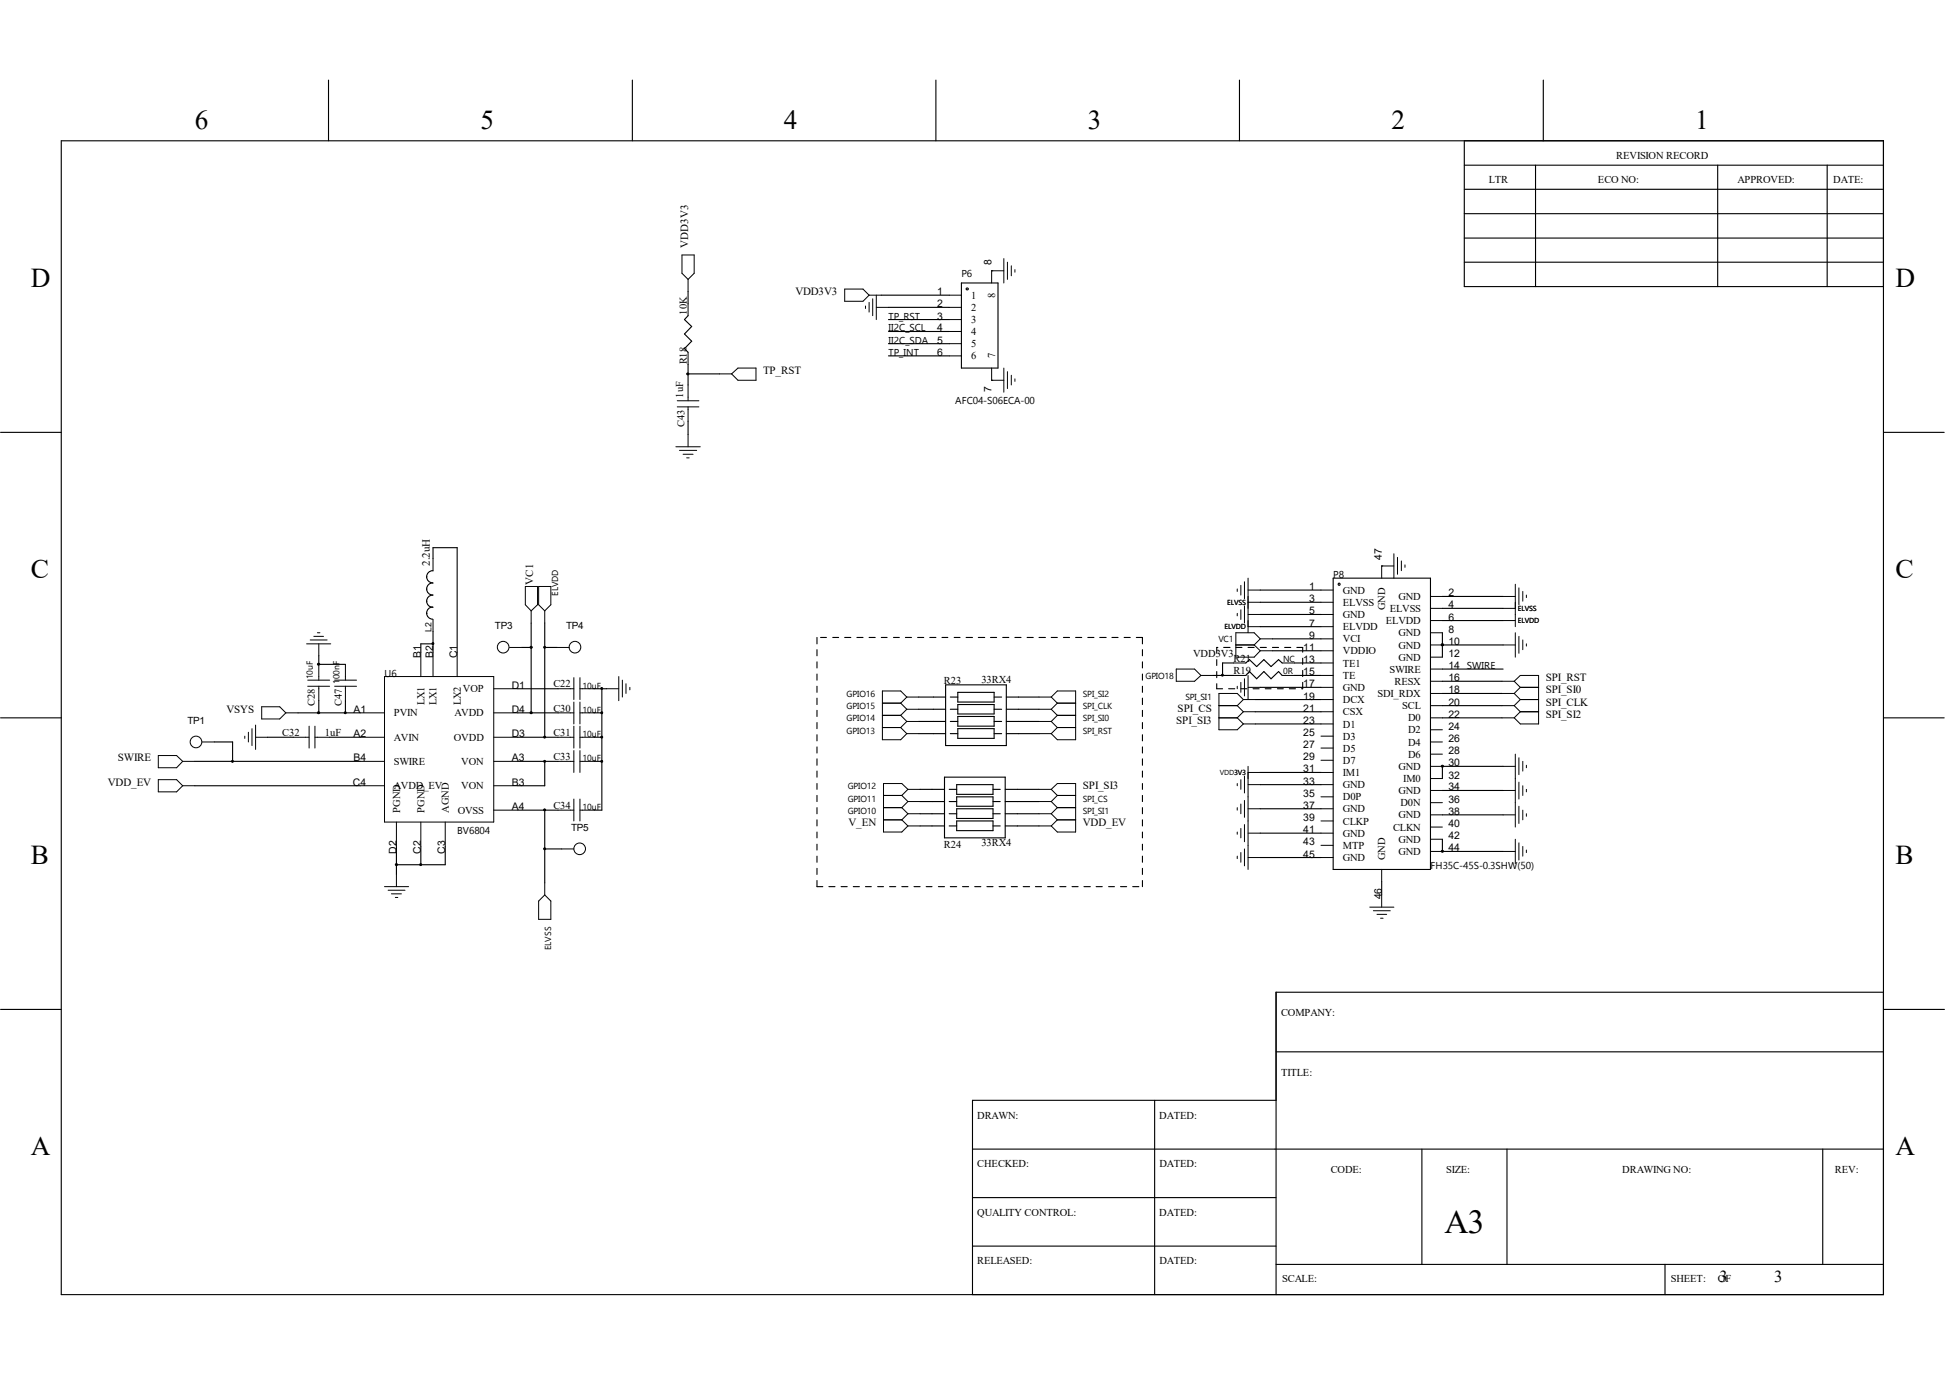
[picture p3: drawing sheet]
<svg xmlns="http://www.w3.org/2000/svg" width="297mm" height="210mm" viewBox="0 0 297 210" stroke-linecap="round" stroke-linejoin="round" font-family="sans-serif">
<g fill="none" stroke="#000" stroke-width=".17">
<path d="M50.2 12.2v9.3M96.6 12.2v9.3M142.9 12.2v9.3M189.3 12.2v9.3M235.7 12.2v9.3M9.4 21.5h278.2v176.2h-278.2zM223.6 25.2h64M223.6 28.9h64M223.6 36.4h64M223.6 21.5v22.3h64M223.6 32.6h64M234.5 25.2v18.6"/>
<path d="M262.3 25.2v18.6M279 25.2v18.6M105.1 48.2l-.6 .6 1.1 1.1-1.1 1.1 1.1 1.1-1.1 1.2 .6 .5M105.1 44.5v1.9M105.1 55.7v3.1M105.1 57.1h4.8M134.6 45.1h10.3M135.7 46.9h9.2M135.7 48.8h9.2M135.7 50.6h9.2M135.7 52.5h9.2M135.7 54.4h9.2"/>
<path d="M146.8 43.2h5.6v13h-5.6zM147.6 44h.2v.2h-.2zM151.4 58.1h.1M151.4 41.4h.1M223.6 40h64M.1 66h9.3M105.1 64.3v2.1M287.6 66h9.3M65.2 93.7v-.1a.93 .93 0 0 0 .9 1M65.2 91.8a.82 .82 0 0 0 .9 1M65.2 90a.82 .82 0 0 0 .9 .9M65.2 88.1a.82 .82 0 0 0 .9 .9"/>
<path d="M66.1 85.3v-1.6h3.7v15.9M66.1 96.5v3.1M66.1 98.3h-1.8v1.3M66.1 92.8a.84 .84 0 0 0-.9 .8M66.1 90.9a.93 .93 0 0 0-.9 .9M66.1 89.1a.84 .84 0 0 0-.9 .9M66.1 87.2a.84 .84 0 0 0-.9 .9M79.7 98.9h1.4M81.1 95.2v13.7M83.2 98.9h1.8M83.2 95.2v17.4M124.8 97.4v.9"/>
<path d="M124.8 99.2v1M125.3 97.4h.9M127.2 97.4h.9M129 97.4h.9M130.9 97.4h.9M132.7 97.4h.9M134.6 97.4h.9M136.4 97.4h.9M138.3 97.4h.9M140.1 97.4h1M142 97.4h.9M143.8 97.4h.9"/>
<path d="M145.7 97.4h.9M147.5 97.4h1M149.4 97.4h1M151.3 97.4h.9M153.1 97.4h1M155 97.4h.9M156.8 97.4h1M158.7 97.4h.9M160.5 97.4h1M162.4 97.4h.9M164.3 97.4h.9M166.1 97.4h.9"/>
<path d="M167.9 97.4h1M169.8 97.4h.9M171.7 97.4h.9M173.5 97.4h1v.9M174.5 99.2v1M186 98.9h-.2v.9M186.9 98.9h.9M188.7 98.9h1M190.6 98.9h.9M192.4 98.9h1M192.4 90.1h9.3M192.4 92h9.3"/>
<path d="M192.4 93.9h9.3M192.4 95.7h9.3M194.3 98.9h.9M194.3 99.4h7.4M194.3 97.6h7.4M196.2 98.9h.9M198 98.9h.9v.7M203.6 88.3h14.8v44.5h-14.8zM211 86.4h.1M220.3 98.5h.1M220.3 96.6v3.8M220.3 98.5h9.2"/>
<path d="M220.3 91.1h9.2M220.3 92.9h9.2M220.3 94.8h9.2M.1 109.6h9.3M29.8 116.3h25.2M32.7 113.3h2.8v3M40.9 112.6h3.9M45.5 108.9h9.5M48.7 101.5h.1M48.7 100.2v1.3M48.7 107v1.9M48.7 101.5h4"/>
<path d="M50.3 112.6h4.7M52.7 107v1.9M79.1 105.2h6.1M79.1 108.9h6.1M79.1 112.6h6.1M79.1 116.3h6.1M83.2 116.3v3.7h-4.1M90.8 105.2h1.8M90.8 108.9h1.1M90.8 112.6h1.1M90.8 116.3h1.1M91.9 105.2v18.5h-1.1"/>
<path d="M124.8 101.1v.9M124.8 103v.9M124.8 104.8v.9M124.8 106.6v1M124.8 108.5v.9M124.8 110.4v.9M124.8 112.2v1M124.8 114.1v.9M124.8 115.9v1M124.8 117.8v.9M124.8 119.7v.9M140.3 106.5h4.1"/>
<path d="M140.3 108.3h4.1M140.3 110.2h4.1M140.3 112.1h4.1M144.2 118.7h9.3v9.3h-9.3zM144.4 104.6h9.3v9.3h-9.3zM145.1 106.5h1.2M145.1 108.3h1.2M145.1 110.2h1.2M145.1 112.1h1.2M146.1 119.8h5.5v1.5h-5.5zM146.3 105.7h5.5v1.5h-5.5zM146.3 107.6h5.5v1.5h-5.5z"/>
<path d="M146.3 109.4h5.5v1.5h-5.5zM146.3 111.3h5.5v1.5h-5.5zM151.8 106.5h1.2M151.8 108.3h1.2M151.8 110.2h1.2M151.8 112.1h1.2M153.7 106.5h5M153.7 108.3h5M153.7 110.2h5M153.7 112.1h5M174.5 101.1v.9M174.5 103v.9"/>
<path d="M174.5 104.8v.9M174.5 106.6v1M174.5 108.5v.9M174.5 110.4v.9M174.5 112.2v1M174.5 114.1v.9M174.5 115.9v1M174.5 117.8v.9M174.5 119.7v.9M185.2 103.2h3.2M185.8 100.8v.8M185.8 102.6v.9"/>
<path d="M185.8 104.4v.8h.9M187.6 105.2h1M188.4 101.3h-1.7v1.9M189.5 105.2h.9M190.2 103.2l.6-.6 1.1 1.1 1.1-1.1 1.1 1.1 1.1-1.1 .6 .6M190.2 101.3l.6-.5 1.1 1 1.1-1 1.1 1 1.1-1 .6 .5M191.3 105.2h1M191.7 106.8h10M191.7 108.7h10M191.7 110.6h10M192.4 119.8h9.3M192.4 105h9.3"/>
<path d="M192.4 118h9.3M193.2 105.2h.9M195.1 105.2h.9M196.9 105.2h.9M197.7 103.2h4M197.7 101.3h4M198.9 100.5v1M198.9 102.4v.9M198.9 104.2v1h-.1M220.3 117.1h.1M220.3 109.6h9.1M220.3 117.1v1.8"/>
<path d="M220.3 102.2h9.2M220.3 104.1h9.1M220.3 105.9h9.1M220.3 107.8h9.1M220.3 117.1h9.2M287.6 109.6h9.3M29.8 120h25.2M60.5 129.3v4.3M64.3 129.3v2.8M68 129.3v2.8h-7.5M79.1 123.7h6.1M83.2 123.7v11.1"/>
<path d="M83.2 129.7h2.6M124.8 121.5v.9M124.8 123.4v.9M124.8 125.2v1M124.8 127.1v.9M124.8 128.9v.9M124.8 130.8v.9M124.8 132.6v1M124.8 134.5v.9h.8M126.6 135.4h.9M128.4 135.4h1M130.3 135.4h.9"/>
<path d="M132.2 135.4h.9M134 135.4h.9M135.8 135.4h1M137.7 135.4h.9M139.6 135.4h.9M140.5 120.6h3.7M140.5 122.4h3.7M140.5 124.3h3.7M140.5 126.2h3.7M141.4 135.4h.9M143.3 135.4h.9M144.9 120.6h1.2"/>
<path d="M144.9 122.4h1.2M144.9 124.3h1.2M144.9 126.2h1.2M145.1 135.4h1M146.1 121.7h5.5v1.4h-5.5zM146.1 123.5h5.5v1.5h-5.5zM146.1 125.4h5.5v1.5h-5.5zM147 135.4h.9M148.8 135.4h1M150.7 135.4h.9M151.6 120.6h1.1M151.6 122.4h1.1"/>
<path d="M151.6 124.3h1.1M151.6 126.2h1.1M152.6 135.4h.9M153.5 120.6h5.2M153.5 122.4h5.2M153.5 124.3h5.2M153.5 126.2h5.2M154.4 135.4h1M156.3 135.4h.9M158.1 135.4h.9M160 135.4h.9M161.8 135.4h1"/>
<path d="M163.7 135.4h.9M165.5 135.4h1M167.4 135.4h.9M169.3 135.4h.9M171.1 135.4h.9M173 135.4h.9M174.5 121.5v.9M174.5 123.4v.9M174.5 125.2v1M174.5 127.1v.9M174.5 128.9v.9M174.5 130.8v.9"/>
<path d="M174.5 132.6v1M174.5 134.5v.9M192.4 123.5h9.3M192.4 127.3h9.3M192.4 131h9.3M211 134.7v2M220.3 130h.1M220.3 128.2v1.8M220.3 120.7h9.2M220.3 124.5h9.2M220.3 130h9.2M.1 154.2h9.3"/>
<path d="M287.6 151.6h-92.7v46.1M287.7 154.2h9.2M148.5 175.5h139.1M176.3 168.1v29.6M194.9 160.7h92.7M194.9 168.1h-46.4v29.6M217.1 175.5v17.6M230.1 175.5v17.6M278.3 175.5v17.6M148.5 182.9h46.4M148.5 190.3h46.4M194.9 193.1h92.7"/>
<path d="M254.3 193.1v4.6"/>
<circle cx="204.5" cy="89.2" r=".16"/>
</g>
<g fill="none" stroke="#000" stroke-width=".15">
<path d="M104.1 38.9h1.9v2.8l-.9 1-1-1zM153.3 39.5v3.7M105.1 42.7v1.8M105.1 46.4v1.8M105.1 53.8v1.9M105.1 58.8v2.4M109.9 57.1h1.8M111.7 57.1l1-.9h2.7v1.9h-2.7zM129 44.2h2.8l.9 .9-.9 .9h-2.8zM132.2 46.7v.4M132.7 45.1h1.9M132.7 46.2v1.5"/>
<path d="M133.3 45.6v2.6M133.8 46.9h1.9M133.8 45.1v3.7M144.9 45.1h1.9M144.9 46.9h1.9M144.9 48.8h1.9M144.9 50.6h1.9M144.9 52.5h1.9M144.9 54.4h1.9M151.4 56.2v1.9h1.9M153.3 41.4h-1.9v1.8M153.3 56.2v3.7"/>
<path d="M153.8 40v2.7M153.8 56.8v2.6M154.4 40.6v1.5M154.4 57.3v1.5M155 41.2v.4M155 57.9v.4M103.2 68.2h3.7M103.4 61.2h3.3M103.4 62.1h3.3M103.8 68.8h2.6M104.3 69.4h1.5M104.9 69.9h.3"/>
<path d="M105.1 62.1v2.2M105.1 66.4v1.8M46.8 98.3h3.7M47.4 97.7h2.6M47.9 97.2h1.5M48.5 96.6h.4M48.7 98.3v1.9M64.3 99.6v3.7M66.1 85.3v1.9M66.1 94.6v1.9M66.1 99.6v3.7M69.8 99.6v3.7"/>
<path d="M77.8 98.9h1.9M80.2 89.6h1.9v2.8l-1 .9-.9-.9zM81.1 93.3v1.9M82.3 89.6h1.8v2.8l-.9 .9-.9-.9zM83.2 93.3v1.9M85 98.9h1.9M188.7 98.5h2.8M188.9 90v.3M188.9 93.7v.4M189.5 89.4v1.5M189.5 93.1v1.5M190 88.9v2.5"/>
<path d="M190 92.5v2.7M190.6 90.1h1.8M190.6 92h1.8M190.6 93.9h1.8M190.6 95.7h1.8M190.6 88.3v8.3M191.5 98.5l.9 .9M192.4 97.6h1.9M192.4 99.4h1.9M192.4 97.6l-.9-1h-2.8v3.8h2.8l.9-1M192.4 97.6l-.9 .9M201.7 90.1h1.9"/>
<path d="M201.7 92h1.9M201.7 93.9h1.9M201.7 95.7h1.9M201.7 97.6h1.9M201.7 99.4h1.9M212.9 86.4h-1.9v1.9M212.9 84.6v3.7M213.4 85.1v2.6M214 85.7v1.5M214.5 86.3v.4M218.4 98.5h1.9M218.4 96.6h1.9"/>
<path d="M218.4 94.8h1.9M218.4 92.9h1.9M218.4 91.1h1.9M229.5 98.5h1.9M229.5 94.8h1.9M229.5 92.9h1.9M229.5 91.1h1.9M231.4 89.2v6.5M231.4 96.6v3.8M231.9 89.8v2.6M231.9 97.2v2.6M232.5 90.3v1.5"/>
<path d="M232.5 97.7v1.5M233.1 90.9v.4M233.1 98.3v.4M24.2 115.4h2.8l.9 .9-.9 1h-2.8zM24.2 119.1h2.8l.9 .9-.9 .9h-2.8zM27.9 116.3h1.9M30.9 113.3h1.8M37.4 112.4v.4M37.9 111.8v1.5M38.5 111.3v2.6M39 112.6h1.9M39 110.7v3.8"/>
<path d="M40 107.9h2.7l.9 1-.9 .9h-2.7zM43.6 108.9h1.9M44.8 112.6h2.4M47 103.9h3.3M47 104.8h3.3M47.2 110.9v3.4M48.1 112.6h2.2M48.1 110.9v3.4M48.7 101.5v2.4M48.7 104.8v2.2M51.1 103.9h3.3M51.1 104.8h3.3"/>
<path d="M52.7 101.5v2.4M52.7 104.8v2.2M55 108.9h3.7M55 112.6h3.7M55 116.3h3.7M58.7 103.3h16.7v22.3h-16.7zM75.4 108.9h3.7M75.4 112.6h3.7M75.4 116.3h3.7M75.4 105.2h3.7M85.2 108.9h2.4M85.2 112.6h2.4"/>
<path d="M85.2 116.3h2.4M85.2 105.2h2.4M87.6 103.5v3.3M87.6 107.2v3.4M87.6 110.9v3.4M87.6 114.6v3.4M88.6 108.9h2.2M88.6 112.6h2.2M88.6 116.3h2.2M88.6 105.2h2.2M88.6 103.5v3.3M88.6 107.2v3.4"/>
<path d="M88.6 110.9v3.4M88.6 114.6v3.4M92.6 105.2h1.9M94.5 103.3v3.7M95 103.9v2.6M95.6 104.4v1.5M96.2 105v.4M134.7 107.4h2.8M134.7 109.3h2.8M134.7 111.1h2.8M137.5 107.4l1 .9M137.5 109.3l1 .9"/>
<path d="M137.5 111.1l1 1M138.5 106.5h1.8M138.5 106.5l-1 .9M138.5 106.5l-1-1h-2.8v7.5h2.8l1-.9M138.5 108.3h1.8M138.5 108.3l-1 1M138.5 110.2h1.8M138.5 110.2l-1 .9M138.5 112.1h1.8M158.7 106.5h1.8M158.7 108.3h1.8M158.7 110.2h1.8"/>
<path d="M158.7 112.1h1.8M160.5 106.5l1-1h2.8v7.5h-2.8l-1-.9M160.5 106.5l1 .9M160.5 108.3l1 1M160.5 110.2l1 .9M161.5 107.4h2.8M161.5 109.3h2.8M161.5 111.1h2.8M161.5 107.4l-1 .9M161.5 109.3l-1 .9M161.5 111.1l-1 1M179.6 102.2h2.8l1 1-1 .9h-2.8z"/>
<path d="M183.4 103.2h1.8M186.1 109.6h2.8M186.1 107.8h2.8M188.4 101.3h1.8M188.4 103.2h1.8M188.9 104.8v.4M188.9 119.7v.3M188.9 107.8l1 .9M188.9 109.6l1 1M189.5 104.2v1.5M189.5 119.1v1.5M189.9 106.8h1.8"/>
<path d="M189.9 108.7h1.8M189.9 106.8l-1-.9h-2.8v5.6h2.8l1-.9M189.9 110.6h1.8M189.9 106.8l-1 1M189.9 108.7l-1 .9M190 103.7v2.6M190 118.5v2.6M190.6 105h1.8M190.6 118h1.8M190.6 119.8h1.8M190.6 103.2v3.6M190.6 117.1v15.7"/>
<path d="M195.8 101.3h1.9M195.8 103.2h1.9M201.7 101.3h1.9M201.7 103.2h1.9M201.7 105h1.9M201.7 106.8h1.9M201.7 108.7h1.9M201.7 110.6h1.9M201.7 112.4h1.9M201.7 114.3h1.9M201.7 116.1h1.9M201.7 118h1.9"/>
<path d="M201.7 119.8h1.9M218.4 118.9h1.9M218.4 117.1h1.9M218.4 115.2h1.9M218.4 113.3h1.9M218.4 111.5h1.9M218.4 109.6h1.9M218.4 107.8h1.9M218.4 105.9h1.9M218.4 104.1h1.9M218.4 102.2h1.9M218.4 100.4h1.9"/>
<path d="M229.4 109.6h1.8M229.4 107.8h1.8M229.4 105.9h1.8M229.4 104.1h1.8M229.5 117.1h1.9M231.2 104.1l1-.9h2.7v7.4h-2.7l-1-1M231.2 104.1l1 .9M231.2 105.9l1 .9M231.2 107.8l1 .9M231.4 115.2v11.1M231.9 115.7v2.6M231.9 119.5v2.5"/>
<path d="M232.2 105h2.7M232.2 106.8h2.7M232.2 108.7h2.7M232.2 105l-1 .9M232.2 106.8l-1 1M232.2 108.7l-1 .9M232.5 116.3v1.5M233.1 116.9v.4M27.9 120h1.9M55 120h3.7M58.7 135.4h3.7M59.3 136h2.5"/>
<path d="M59.8 136.5h1.5M60.4 137.1h.3M60.5 125.6v3.7M60.5 133.6v1.8M64.3 125.6v3.7M68 125.6v3.7M75.4 123.7h3.7M75.4 120h3.7M82.3 137.6l.9-.9 .9 .9v2.8h-1.8zM83.2 134.8v1.9M85.2 123.7h2.4M85.8 129.7h1.8"/>
<path d="M87.6 122v3.4M88.6 123.7h2.2M88.6 122v3.4M134.9 121.5h2.8M134.9 123.4h2.8M134.9 125.2h2.8M137.7 121.5l.9 .9M137.7 123.4l.9 .9M137.7 125.2l.9 1M138.6 120.6h1.9M138.6 120.6l-.9 .9M138.6 120.6l-.9-.9h-2.8v7.4h2.8l.9-.9"/>
<path d="M138.6 122.4h1.9M138.6 122.4l-.9 1M138.6 124.3h1.9M138.6 124.3l-.9 .9M138.6 126.2h1.9M158.7 120.6h1.8M158.7 122.4h1.8M158.7 124.3h1.8M158.7 126.2h1.8M160.5 120.6l1-.9h2.8v7.4h-2.8l-1-.9M160.5 120.6l1 .9M160.5 122.4l1 1"/>
<path d="M160.5 124.3l1 .9M161.5 121.5h2.8M161.5 123.4h2.8M161.5 125.2h2.8M161.5 121.5l-1 .9M161.5 123.4l-1 .9M161.5 125.2l-1 1M188.9 123.4v.3M188.9 127.1v.3M188.9 130.8v.3M189.5 122.8v1.5M189.5 126.5v1.5"/>
<path d="M189.5 130.2v1.5M190 122.3v2.5M190 125.9v2.7M190 129.7v2.5M190.6 123.5h1.8M190.6 127.3h1.8M190.6 131h1.8M201.7 121.7h1.9M201.7 123.5h1.9M201.7 125.4h1.9M201.7 127.3h1.9M201.7 129.1h1.9"/>
<path d="M201.7 131h1.9M209.2 138.6h3.7M209.7 139.1h2.6M210.3 139.7h1.5M211 132.8v1.9M211 136.7v1.9M218.4 130h1.9M218.4 128.2h1.9M218.4 126.3h1.9M218.4 124.5h1.9M218.4 122.6h1.9M218.4 120.7h1.9"/>
<path d="M229.5 130h1.9M229.5 124.5h1.9M229.5 120.7h1.9M231.4 128.2v3.7M231.9 123.1v2.7M231.9 128.7v2.7M232.5 120v1.5M232.5 123.7v1.5M232.5 129.3v1.5M233.1 120.6v.3M233.1 124.3v.4M233.1 129.8v.4"/>
<path d="M210.8 140.3h.4"/>
<circle cx="76.8" cy="98.8" r=".89"/>
<circle cx="87.8" cy="98.8" r=".89"/>
<circle cx="29.9" cy="113.3" r=".89"/>
<circle cx="88.5" cy="129.6" r=".89"/>
</g>
<g fill="#000" stroke="#000" stroke-width=".15">
<path d="M104.9 57h.2v.2h-.2z" fill-rule="evenodd"/>
<path d="M81 98.8h.2v.2h-.2z" fill-rule="evenodd"/>
<path d="M220.1 98.4h.3v.2h-.3z" fill-rule="evenodd"/>
<path d="M220.1 98.4h.3v.2h-.3z" fill-rule="evenodd"/>
<path d="M48.5 108.8h.3v.2h-.3z" fill-rule="evenodd"/>
<path d="M48.5 101.3h.3v.3h-.3z" fill-rule="evenodd"/>
<path d="M81 108.8h.2v.2h-.2z" fill-rule="evenodd"/>
<path d="M220.1 116.9h.3v.2h-.3z" fill-rule="evenodd"/>
<path d="M60.4 132h.3v.2h-.3z" fill-rule="evenodd"/>
<path d="M220.1 129.9h.3v.2h-.3z" fill-rule="evenodd"/>
<circle cx="66.1" cy="98.3" r=".15"/>
<circle cx="83.2" cy="98.9" r=".15"/>
<circle cx="35.5" cy="116.3" r=".15"/>
<circle cx="52.7" cy="108.9" r=".15"/>
<circle cx="83.2" cy="116.3" r=".15"/>
<circle cx="83.2" cy="112.6" r=".15"/>
<circle cx="91.9" cy="112.6" r=".15"/>
<circle cx="91.9" cy="108.9" r=".15"/>
<circle cx="91.9" cy="116.3" r=".15"/>
<circle cx="91.9" cy="105.2" r=".15"/>
<circle cx="186.7" cy="103.1" r=".15"/>
<circle cx="64.2" cy="132.1" r=".15"/>
<circle cx="83.2" cy="129.6" r=".15"/>
<circle cx="83.2" cy="123.7" r=".15"/>
</g>
<text font-size="5.1" x="220.6" y="188.3">A3</text>
<g font-size="4.2">
<text x="29.8" y="19.6">6</text>
<text x="73.4" y="19.6">5</text>
<text x="119.7" y="19.6">4</text>
<text x="166.1" y="19.6">3</text>
<text x="212.5" y="19.6">2</text>
<text x="258.9" y="19.6">1</text>
<text x="4.7" y="43.8">D</text>
<text x="289.5" y="43.8">D</text>
<text x="4.7" y="88.3">C</text>
<text x="289.5" y="88.3">C</text>
<text x="4.7" y="131.9">B</text>
<text x="289.5" y="131.9">B</text>
<text x="4.7" y="176.4">A</text>
<text x="289.5" y="176.4">A</text>
</g>
<g font-size="2.6">
<text x="262.6" y="195.8">3</text>
<text x="270.9" y="195.8">3</text>
</g>
<g font-size="1.7">
<text x="105.1" y="37.8" transform="rotate(-90 105.1 37.8)">VDD3V3</text>
<text x="121.5" y="45.1">VDD3V3</text>
<text x="116.5" y="57.1">TP_RST</text>
<text x="65.6" y="86.4" transform="rotate(-90 65.6 86.4)">2.2uH</text>
<text x="81.4" y="89.3" transform="rotate(-90 81.4 89.3)">VC1</text>
<text x="236.1" y="104.1">SPI_RST</text>
<text x="236.1" y="105.9">SPI_SI0</text>
<text x="236.1" y="107.8">SPI_CLK</text>
<text x="34.6" y="108.9">VSYS</text>
<text x="179.6" y="110.6">SPI_SI3</text>
<text x="179.8" y="108.7">SPI_CS</text>
<text x="236.1" y="109.6">SPI_SI2</text>
<text x="18" y="116.3">SWIRE</text>
<text x="16.5" y="120">VDD_EV</text>
<text x="165.4" y="120.6">SPI_SI3</text>
<text x="129.6" y="126.2">V_EN</text>
<text x="165.4" y="126.2">VDD_EV</text>
</g>
<g font-size="1.6">
<text x="227.3" y="28">LTR</text>
<text x="244" y="28">ECO NO:</text>
<text x="246.8" y="24.3">REVISION RECORD</text>
<text x="265.3" y="28">APPROVED:</text>
<text x="280" y="28">DATE:</text>
<text x="151.4" y="40.4" transform="rotate(-90 151.4 40.4)">8</text>
<text x="143.1" y="45.1">1</text>
<text x="143.1" y="46.9">2</text>
<text x="148.3" y="45.6">1</text>
<text x="148.3" y="47.5">2</text>
<text x="152" y="45.5" transform="rotate(-90 152 45.5)">8</text>
<text x="104.9" y="48" transform="rotate(-90 104.9 48)">10K</text>
<text x="143.1" y="48.8">3</text>
<text x="143.1" y="50.6">4</text>
<text x="143.1" y="52.5">5</text>
<text x="148.3" y="49.4">3</text>
<text x="148.3" y="51.2">4</text>
<text x="148.3" y="53">5</text>
<text x="104.9" y="55.7" transform="rotate(-90 104.9 55.7)">R18</text>
<text x="143.1" y="54.4">6</text>
<text x="148.3" y="54.9">6</text>
<text x="151.4" y="59.9" transform="rotate(-90 151.4 59.9)">7</text>
<text x="152" y="54.7" transform="rotate(-90 152 54.7)">7</text>
<text x="104.3" y="60.7" transform="rotate(-90 104.3 60.7)">1uF</text>
<text x="104.5" y="65.2" transform="rotate(-90 104.5 65.2)">C43</text>
<text x="211" y="85.5" transform="rotate(-90 211 85.5)">47</text>
<text x="199.9" y="90.1">1</text>
<text x="199.9" y="92">3</text>
<text x="199.9" y="93.9">5</text>
<text x="199.9" y="95.7">7</text>
<text x="205.1" y="90.7">GND</text>
<text x="205.1" y="92.5">ELVSS</text>
<text x="205.1" y="94.4">GND</text>
<text x="211.5" y="93.2" transform="rotate(-90 211.5 93.2)">GND</text>
<text x="211.6" y="95.3">ELVDD</text>
<text x="212.2" y="93.5">ELVSS</text>
<text x="213.6" y="91.7">GND</text>
<text x="221.2" y="94.8">6</text>
<text x="221.2" y="92.9">4</text>
<text x="221.2" y="91.1">2</text>
<text x="64.3" y="100.5" transform="rotate(-90 64.3 100.5)">B1</text>
<text x="66.1" y="100.5" transform="rotate(-90 66.1 100.5)">B2</text>
<text x="69.8" y="100.5" transform="rotate(-90 69.8 100.5)">C1</text>
<text x="182.2" y="100.4">VDD3V3</text>
<text x="188.4" y="101.1">R21</text>
<text x="199" y="99.4">11</text>
<text x="199" y="101.3">13</text>
<text x="199.9" y="97.6">9</text>
<text x="205.1" y="96.3">ELVDD</text>
<text x="205.1" y="98.1">VCI</text>
<text x="205.1" y="99.9">VDDIO</text>
<text x="205.1" y="101.8">TE1</text>
<text x="213.6" y="100.9">GND</text>
<text x="213.6" y="99.1">GND</text>
<text x="213.6" y="97.2">GND</text>
<text x="221.2" y="100.4">12</text>
<text x="221.2" y="98.5">10</text>
<text x="221.2" y="96.6">8</text>
<text x="48.1" y="107.9" transform="rotate(-90 48.1 107.9)">C28</text>
<text x="52.2" y="107.9" transform="rotate(-90 52.2 107.9)">C47</text>
<text x="64.8" y="107.7" transform="rotate(-90 64.8 107.7)">LX1</text>
<text x="66.7" y="107.7" transform="rotate(-90 66.7 107.7)">LX1</text>
<text x="70.4" y="107.7" transform="rotate(-90 70.4 107.7)">LX2</text>
<text x="70.7" y="105.7">VOP</text>
<text x="78.1" y="105.2">D1</text>
<text x="84.5" y="105">C22</text>
<text x="144.1" y="104.4">R23</text>
<text x="149.9" y="104.3">33RX4</text>
<text x="188.4" y="103">R19</text>
<text x="199" y="103.2">15</text>
<text x="199" y="105">17</text>
<text x="199" y="106.8">19</text>
<text x="205.1" y="103.7">TE</text>
<text x="205.1" y="105.5">GND</text>
<text x="205.1" y="107.4">DCX</text>
<text x="210.4" y="106.5">SDI_RDX</text>
<text x="212.2" y="102.7">SWIRE</text>
<text x="212.9" y="104.6">RESX</text>
<text x="221.2" y="107.8">20</text>
<text x="221.2" y="105.9">18</text>
<text x="221.2" y="104.1">16</text>
<text x="221.2" y="102.2">14 SWIRE</text>
<text x="43.1" y="112.4">C32</text>
<text x="49.6" y="112.4">1uF</text>
<text x="54" y="108.9">A1</text>
<text x="54" y="112.6">A2</text>
<text x="60.2" y="109.4">PVIN</text>
<text x="60.2" y="113.2">AVIN</text>
<text x="69.3" y="113.2">OVDD</text>
<text x="69.4" y="109.4">AVDD</text>
<text x="78.1" y="112.6">D3</text>
<text x="78.1" y="108.9">D4</text>
<text x="84.5" y="108.7">C30</text>
<text x="84.5" y="112.4">C31</text>
<text x="199" y="108.7">21</text>
<text x="199" y="110.6">23</text>
<text x="199" y="112.4">25</text>
<text x="205.1" y="109.3">CSX</text>
<text x="205.1" y="111.1">D1</text>
<text x="205.1" y="113">D3</text>
<text x="214.1" y="108.3">SCL</text>
<text x="215" y="113.9">D4</text>
<text x="215" y="112">D2</text>
<text x="215" y="110.2">D0</text>
<text x="221.2" y="113.3">26</text>
<text x="221.2" y="111.5">24</text>
<text x="221.2" y="109.6">22</text>
<text x="54" y="116.3">B4</text>
<text x="60.2" y="116.8">SWIRE</text>
<text x="70.4" y="116.8">VON</text>
<text x="78.1" y="116.3">A3</text>
<text x="84.5" y="116.1">C33</text>
<text x="199" y="114.3">27</text>
<text x="199" y="116.1">29</text>
<text x="199" y="118">31</text>
<text x="199" y="119.8">33</text>
<text x="205.1" y="114.8">D5</text>
<text x="205.1" y="116.7">D7</text>
<text x="205.1" y="118.5">IM1</text>
<text x="213.6" y="117.6">GND</text>
<text x="214.3" y="119.5">IM0</text>
<text x="215" y="115.7">D6</text>
<text x="221.2" y="118.9">32</text>
<text x="221.2" y="117.1">30</text>
<text x="221.2" y="115.2">28</text>
<text x="53.9" y="120">C4</text>
<text x="60.2" y="120.6">AVDD_EV</text>
<text x="61.1" y="124.1" transform="rotate(-90 61.1 124.1)">PGND</text>
<text x="64.8" y="124.1" transform="rotate(-90 64.8 124.1)">PGND</text>
<text x="68.5" y="124.1" transform="rotate(-90 68.5 124.1)">AGND</text>
<text x="69.9" y="124.3">OVSS</text>
<text x="70.4" y="120.6">VON</text>
<text x="78.1" y="123.7">A4</text>
<text x="78.1" y="120">B3</text>
<text x="84.5" y="123.5">C34</text>
<text x="199" y="121.7">35</text>
<text x="199" y="123.5">37</text>
<text x="199" y="125.4">39</text>
<text x="205.1" y="120.4">GND</text>
<text x="205.1" y="122.3">D0P</text>
<text x="205.1" y="124.1">GND</text>
<text x="205.1" y="125.9">CLKP</text>
<text x="213.6" y="125">GND</text>
<text x="213.6" y="121.3">GND</text>
<text x="213.9" y="123.1">D0N</text>
<text x="221.2" y="124.5">38</text>
<text x="221.2" y="122.6">36</text>
<text x="221.2" y="120.7">34</text>
<text x="60.5" y="130.4" transform="rotate(-90 60.5 130.4)">D2</text>
<text x="64.3" y="130.4" transform="rotate(-90 64.3 130.4)">C2</text>
<text x="68" y="130.4" transform="rotate(-90 68 130.4)">C3</text>
<text x="144.1" y="129.5">R24</text>
<text x="149.9" y="129.3">33RX4</text>
<text x="199" y="127.3">41</text>
<text x="199" y="129.1">43</text>
<text x="199" y="131">45</text>
<text x="205.1" y="127.8">GND</text>
<text x="205.1" y="129.7">MTP</text>
<text x="205.1" y="131.5">GND</text>
<text x="211.5" y="131.4" transform="rotate(-90 211.5 131.4)">GND</text>
<text x="212.7" y="126.9">CLKN</text>
<text x="213.6" y="130.6">GND</text>
<text x="213.6" y="128.7">GND</text>
<text x="221.2" y="130">44</text>
<text x="221.2" y="128.2">42</text>
<text x="221.2" y="126.3">40</text>
<text x="211" y="137.4" transform="rotate(-90 211 137.4)">46</text>
<text x="195.6" y="155.1">COMPANY:</text>
<text x="195.6" y="164.4">TITLE:</text>
<text x="149.2" y="170.9">DRAWN:</text>
<text x="177" y="170.9">DATED:</text>
<text x="149.2" y="178.3">CHECKED:</text>
<text x="177" y="178.3">DATED:</text>
<text x="203.2" y="179.2">CODE:</text>
<text x="220.9" y="179.2">SIZE:</text>
<text x="247.7" y="179.2">DRAWING NO:</text>
<text x="280.2" y="179.2">REV:</text>
<text x="149.2" y="185.7">QUALITY CONTROL:</text>
<text x="177" y="185.7">DATED:</text>
<text x="149.2" y="193.1">RELEASED:</text>
<text x="177" y="193.1">DATED:</text>
<text x="195.8" y="195.9">SCALE:</text>
<text x="255.1" y="195.9">SHEET:</text>
<text x="262.3" y="195.9">OF</text>
</g>
<g font-size="1.5">
<text x="146.8" y="42.3">P6</text>
<text x="135.7" y="48.8">TP_RST</text>
<text x="135.7" y="50.6">II2C_SCL</text>
<text x="135.7" y="52.5">II2C_SDA</text>
<text x="135.7" y="54.4">TP_INT</text>
<text x="145.9" y="61.8">AFC04-S06ECA-00</text>
<text x="203.6" y="88.3">P8</text>
<text x="75.6" y="96.1">TP3</text>
<text x="86.4" y="96.1">TP4</text>
<text x="58.7" y="103.3">U6</text>
<text x="28.6" y="110.6">TP1</text>
<text x="69.8" y="127.4">BV6804</text>
<text x="87.2" y="126.9">TP5</text>
<text x="218.4" y="132.8">FH35C-45S-0.3SHW(50)</text>
</g>
<g font-size="1.3">
<text x="85.3" y="91" transform="rotate(-90 85.3 91)">ELVDD</text>
<text x="65.9" y="96.5" transform="rotate(-90 65.9 96.5)">L2</text>
<text x="186.1" y="98.1">VC1</text>
<text x="196" y="101.1">NC</text>
<text x="47.8" y="103.8" transform="rotate(-90 47.8 103.8)">10uF</text>
<text x="51.9" y="104.5" transform="rotate(-90 51.9 104.5)">100nF</text>
<text x="88.9" y="105.2">10uF</text>
<text x="129.3" y="106.5">GPIO16</text>
<text x="165.4" y="106.5">SPI_SI2</text>
<text x="174.9" y="103.7">GPIO18</text>
<text x="181" y="106.8">SPI_SI1</text>
<text x="196" y="103">0R</text>
<text x="88.9" y="108.9">10uF</text>
<text x="88.9" y="112.6">10uF</text>
<text x="129.3" y="108.3">GPIO15</text>
<text x="129.3" y="110.2">GPIO14</text>
<text x="129.3" y="112.1">GPIO13</text>
<text x="165.4" y="108.3">SPI_CLK</text>
<text x="165.4" y="110.2">SPI_SI0</text>
<text x="165.4" y="112.1">SPI_RST</text>
<text x="88.9" y="116.3">10uF</text>
<text x="88.9" y="123.7">10uF</text>
<text x="129.5" y="120.6">GPIO12</text>
<text x="129.5" y="122.4">GPIO11</text>
<text x="129.5" y="124.3">GPIO10</text>
<text x="165.4" y="122.4">SPI_CS</text>
<text x="165.4" y="124.3">SPI_SI1</text>
<text x="84.2" y="145.1" transform="rotate(-90 84.2 145.1)">ELVSS</text>
</g>
<g font-size="1.1">
<text x="187.4" y="92.4">ELVSS</text>
<text x="231.8" y="93.3">ELVSS</text>
<text x="231.8" y="95.2">ELVDD</text>
<text x="187" y="96.1">ELVDD</text>
<text x="186.3" y="118.4">VDD3V3</text>
<text x="188.5" y="118.4">3V3</text>
</g>
</svg>
